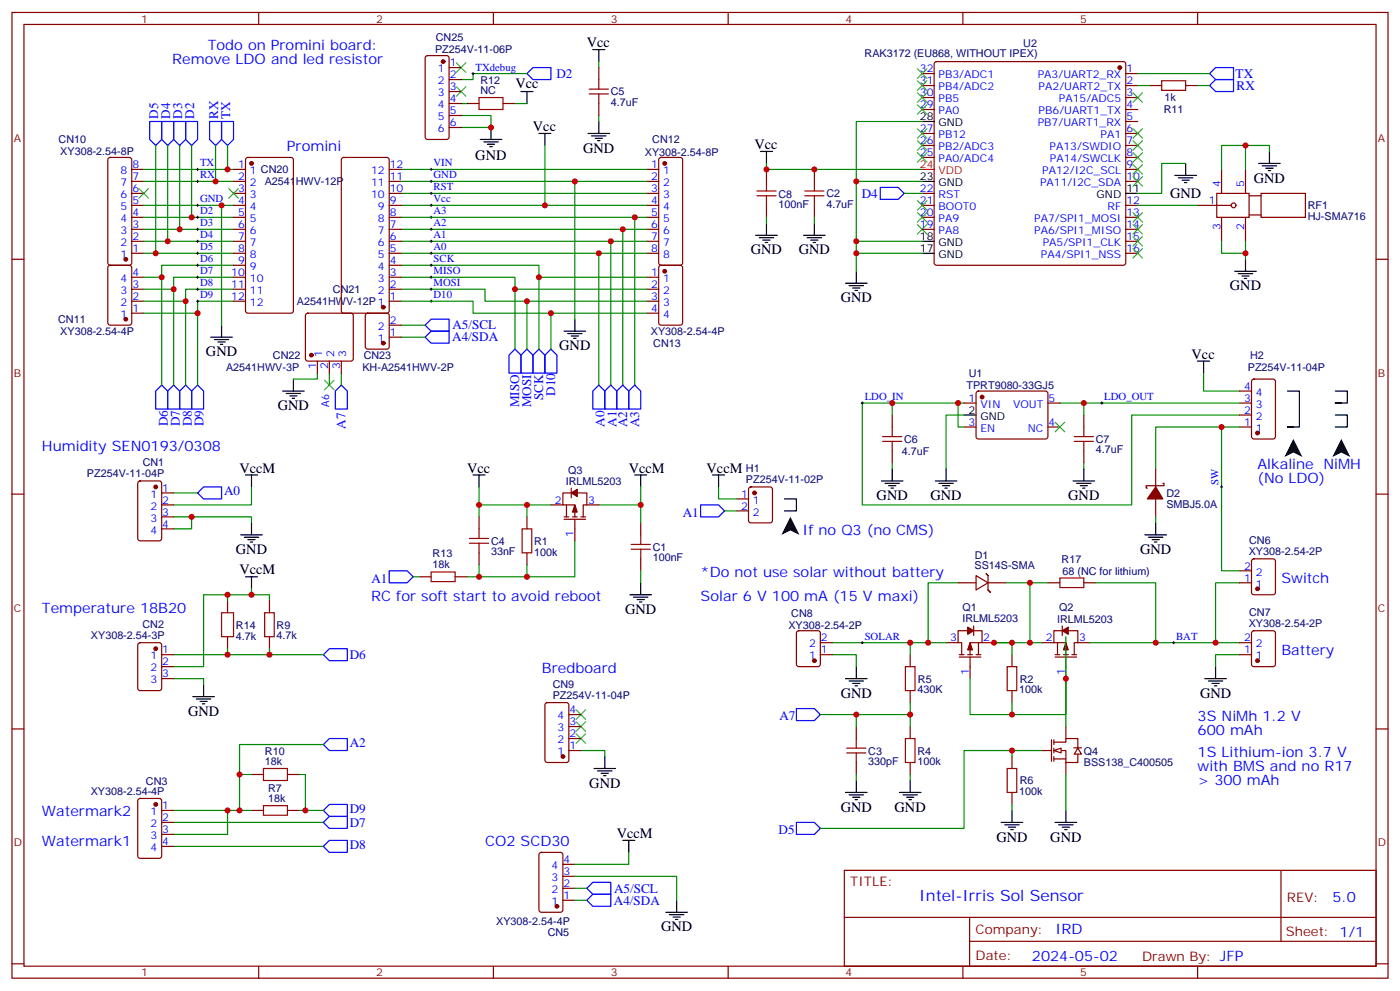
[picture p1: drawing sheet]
<svg xmlns="http://www.w3.org/2000/svg" width="412mm" height="292mm" viewBox="0 0 412 292" stroke-linecap="round" stroke-linejoin="round" font-family="sans-serif">
<g fill="none" stroke="#870000" stroke-width=".35">
<path d="M3.5 3.7h405.4v284.3h-405.4zM7.1 7.2h398.2v277.3h-398.2zM76.2 3.7v3.5M145.3 3.7v3.5M214.5 3.7v3.5M283.6 3.7v3.5M352.8 3.7v3.5M358.4 56.9h9.5v7.1h-9.5zM359.8 49.9v7M366.9 49.9v7M367.9 57.6h3.6M371.5 56.9h13v7.1h-13z"/>
<path d="M3.5 76.3h3.6M352.8 60.5h9.9M359.8 64v7M366.9 64v7M367.9 63.3h3.6M405.3 76.3h3.6M3.5 145.5h3.6M155.2 152.2v3.5M162.3 148.7h3.5M166.2 152.9h6.3M166.2 152.2h1.4M166.9 148.7v3.5"/>
<path d="M168.3 145.1h-2.5v3.6h3.5v3.5M168.3 143.7v2.8M168.6 152.2h1.4M169.3 152.9v6.3M170 145.1h2.9v3.6h-1.1v3.5M171.1 152.2h1.4M172.9 148.7h3.5M405.3 145.5h3.6M155.2 162.8v3.5M268.1 192.8v3.5M278.7 189.2h3.5M282.6 193.5h6.3"/>
<path d="M282.6 192.8h1.4M285 185.7h-2.8v3.5h1.1v3.6M285 192.8h1.5M285.8 193.5v6.3M286.8 185.7h2.5v3.5h-3.5v3.6M286.8 184.3v2.8M287.5 192.8h1.4M288.2 189.2v3.6M289.3 189.2h3.5M306.9 189.2h3.5M310.8 193.5h6.3M310.8 192.8h1.4"/>
<path d="M311.5 189.2v3.6M312.9 185.7h-2.5v3.5h3.6v3.6M312.9 184.3v2.8M313.3 192.8h1.4M314 193.5v6.3M314.7 185.7h2.8v3.5h-1.1v3.6M315.7 192.8h1.4M317.5 189.2h3.5M3.5 214.6h3.6M252.2 213.9v3.6M268.1 203.3v3.6M268.1 213.9v3.6"/>
<path d="M309.7 217.8v6.4M310.4 218.5h3.6v-1h3.5v2.8M310.4 217.8v1.4M314 213.9v3.6M405.3 214.6h3.6M252.2 224.5v3.5M268.1 224.5v3.5M306.9 221h2.8M310.4 221h3.6v3.5h3.5v-2.5M310.4 220.3v1.4M310.4 222.7v1.5M310.4 223.4h3.6"/>
<path d="M314 224.5v3.5M316.3 220.2h2.3M317.5 220.3l1.1 1.7h-2.2zM159 251.2l.5-.2h5.6l.7 .4v16.5l-.5 .6-5.8 .1-.7-.5-.1-16.4zM165.8 258h3.5M165.8 254.5h3.5M248.7 256.3h156.6v28.2h-156.6zM377.3 256.3v20.9M165.8 265.1h3.5M165.8 261.5h3.5M248.7 270.1h156.5M285.6 277.2h119.6"/>
<path d="M285.6 270.1v14.1M3.5 283.8h3.6M76.2 284.5v3.5M145.3 284.5v3.5M214.5 284.5v3.5M283.6 284.5v3.5M352.8 284.5v3.5M405.3 283.8h3.6"/>
<circle cx="363.4" cy="60.5" r=".71"/>
</g>
<g fill="#870000" stroke="#870000" stroke-width=".35">
<path d="M285.8 189.2l.7 2.1h-1.5z"/>
<path d="M285 184.6l1.8 1.1-1.8 1.1z"/>
<path d="M314 189.2l.7 2.1h-1.4z"/>
<path d="M312.9 185.7l1.8-1.1v2.2z"/>
<path d="M169.3 148.7l.7 2.1h-1.4z"/>
<path d="M168.3 145.1l1.7-1v2.1z"/>
<circle cx="164" cy="266.8" r=".53"/>
</g>
<path d="M153.8 155.7h2.8v7.1h-2.8zM266.7 196.3h2.8v7h-2.8zM252.2 217.5v2.8M266.7 217.5h2.8v7h-2.8zM249.4 221.7h5.7M249.4 220.3h5.7M252.2 221.7v2.8" fill="none" stroke="#a10000" stroke-width=".35"/>
<g fill="none" stroke="#000" stroke-width=".35">
<path d="M249.1 199.8h6.3M252.2 196.3v3.5M250.1 200.5h4.3M251.2 201.2h2.1M251.9 201.9h.7M249.1 233.3h6.3M250.1 234h4.3M251.2 234.7h2.1M251.9 235.4h.7M252.2 229.8v3.5M264.9 233.3h6.4M266 234h4.2"/>
<path d="M267.1 234.7h2.1M267.8 235.4h.7M268.1 229.8v3.5"/>
</g>
<path d="M245.2 192.8h7v3.5M245.2 189.2h22.9v3.6M268.1 206.9v7M268.1 210.4h-15.9v3.5M252.2 228v1.8M268.1 228v1.8" fill="none" stroke="#008700" stroke-width=".35"/>
<path d="M310.4 221l2.2-.7v1.4z" fill="#fff" stroke="#870000" stroke-width=".35"/>
<g fill="none" stroke="#a10000" stroke-width=".35">
<path d="M141.1 28.7h7.1v3.5h-7.1zM173.6 27.7h5.6M173.6 26.2h5.6M176.4 23.4v2.8M176.4 27.7v2.8M342.2 23.8h7v2.8h-7zM223 57.6h5.6M223 56.2h5.6M225.8 53.4v2.8M225.8 57.6v2.9M237.1 57.6h5.6M237.1 56.2h5.6"/>
<path d="M239.9 53.4v2.8M239.9 57.6v2.9M260 130h5.6M260 128.6h5.6M262.8 125.7v2.9M262.8 130v2.8M316.4 130h5.7M316.4 128.6h5.7M319.3 125.7v2.9M319.3 130v2.8M138.3 159.9h5.6M138.3 158.5h5.6"/>
<path d="M141.1 155.7v2.8M141.1 159.9v2.9M188.7 157.5v2.8M127 168.4h7.1v2.8h-7.1zM185.9 161.7h5.7M185.9 160.3h5.7M188.7 161.7v2.8M312.2 170.2h7.1v2.8h-7.1zM65.3 180.4h3.5v7.1h-3.5zM78 180.4h2.8v7.1h-2.8zM296.7 196.3h2.8v7h-2.8zM77.6 237.2h7.1v2.8h-7.1z"/>
<path d="M77.6 226.3h7.1v3.5h-7.1zM296.7 226.3h2.8v7h-2.8z"/>
</g>
<g fill="none" stroke="#870000" stroke-width=".35">
<path d="M125.5 16.6l.4-.2h5.7l.6 .4 .1 23.6-.5 .6-5.9 .1-.6-.5-.1-23.5zM132.3 19.9h3.5M176.4 19.9v3.5M275.4 18.3l.5-.2h55l.5 .2 .2 .5v58.6l-.2 .5-.5 .2h-55l-.5-.2-.2-.5v-58.6zM132.3 30.5h3.5M132.3 23.4h3.5M132.3 27h3.5M132.3 34h3.5M132.3 37.5h3.5M137.6 30.5h3.5M148.2 30.5h3.5M176.4 30.5v3.5"/>
<path d="M271.6 21.7h3.6M271.6 25.2h3.6M271.6 28.7h3.6M271.6 32.2h3.6M271.6 39.3h3.6M331.6 21.7h3.5M331.6 25.2h3.5M331.6 28.7h3.5M331.6 32.2h3.5M331.6 35.8h3.5M331.6 39.3h3.5M338.7 25.2h3.5"/>
<path d="M349.2 25.2h3.6M32 46.6l.5-.2h5.6l.5 .2 .2 .5v30.3l-.2 .5-.5 .2h-5.6l-.5-.2-.3-.5v-30.3zM38.8 56.9h3.5M38.8 53.4h3.5M38.8 49.9h3.5M68.8 56.9h3.5M68.8 53.4h3.5M68.8 49.9h3.5M72.6 46.6l.4-.2h12.7l.7 .4v44.7l-.4 .7h-13l-.6-.4-.1-44.7zM100.8 46.6l.4-.2h12.7l.7 .4 .1 44.7-.5 .7h-13l-.6-.4-.1-44.7zM114.7 56.9h3.5M114.7 53.4h3.5"/>
<path d="M114.7 49.9h3.5M190.5 56.9h3.5M190.5 53.4h3.5M190.5 49.9h3.5M194.3 46.6l.4-.2h5.7l.5 .2 .2 .5v30.3l-.3 .5-.4 .2h-5.7l-.5-.2-.2-.5v-30.3zM225.8 49.9v3.5M239.9 49.9v3.5M271.6 56.9h3.6M271.6 42.8h3.6M271.6 46.4h3.6M331.6 53.4h3.5M331.6 49.9h3.5"/>
<path d="M331.6 42.8h3.5M331.6 46.4h3.5M32 78.3l.5-.2h5.6l.7 .4v16.5l-.5 .7h-5.8l-.7-.4-.1-16.5zM38.8 74.6h3.5M38.8 71h3.5M38.8 67.5h3.5M38.8 64h3.5M38.8 60.5h3.5M68.8 74.6h3.5M68.8 71h3.5M68.8 67.5h3.5M68.8 64h3.5"/>
<path d="M68.8 60.5h3.5M68.8 78.1h3.5M114.7 74.6h3.5M114.7 71h3.5M114.7 67.5h3.5M114.7 64h3.5M114.7 60.5h3.5M114.7 78.1h3.5M190.5 74.6h3.5M190.5 71h3.5M190.5 67.5h3.5M190.5 64h3.5"/>
<path d="M190.5 60.5h3.5M194.3 78.3l.4-.2h5.7l.6 .4 .1 16.5-.5 .7h-5.9l-.6-.4-.1-16.5zM225.8 60.5v3.5M239.9 60.5v3.5M271.6 67.5h3.6M271.6 64h3.6M271.6 60.5h3.6M331.6 74.6h3.5M331.6 71h3.5M331.6 67.5h3.5M331.6 64h3.5M331.6 60.5h3.5"/>
<path d="M38.8 92.2h3.5M38.8 88.7h3.5M38.8 85.2h3.5M38.8 81.6h3.5M68.8 88.7h3.5M68.8 85.2h3.5M68.8 81.6h3.5M90.2 92.4l.5-.2h12.7l.5 .2 .2 .5v12.7l-.3 .5-.4 .2h-12.7l-.5-.2-.2-.5v-12.7zM107.8 92.4l.5-.2h5.6l.7 .4 .1 9.5-.5 .6-5.9 .1-.6-.5-.1-9.4zM114.7 88.7h3.5M114.7 85.2h3.5M114.7 81.6h3.5"/>
<path d="M114.7 99.3h3.5M114.7 95.7h3.5M190.5 92.2h3.5M190.5 88.7h3.5M190.5 85.2h3.5M190.5 81.6h3.5M93.5 106.3v3.6M97 106.3v3.6M100.5 106.3v3.6M284 118.7h3.5M287.7 115.4l.5-.3 20 .1 .5 .7-.1 12.9-.6 .5-20.1-.1-.4-.6v-12.7zM308.7 118.7h3.5"/>
<path d="M365.1 118.7h3.6M365.1 115.1h3.6M368.9 111.8l.5-.2h5.6l.7 .4v16.6l-.5 .6-5.8 .1-.7-.5v-16.5zM262.8 122.2v3.5M262.8 132.8v3.5M284 125.7h3.5M308.7 125.7h3.5M319.3 122.2v3.5M319.3 132.8v3.5M340.4 138.1v5.3M365.1 125.7h3.6M365.1 122.2h3.6"/>
<path d="M40.8 141.8l.5-.2h5.6l.7 .4v16.5l-.4 .7h-5.9l-.7-.4v-16.5zM47.6 145.1h3.6M47.6 148.7h3.6M47.6 152.2h3.6M47.6 155.7h3.6M141.1 152.2v3.5M188.7 154v3.5M217 146.9h3.5M217 150.4h3.5M220.7 143.6l.5-.2h5.6l.7 .4v9.4l-.4 .7-5.9 .1-.7-.5v-9.4zM340.4 146.9v5.3M342.5 142.3h.4v.7h-5.3v.7h.4"/>
<path d="M67 176.9v3.5M79.4 176.9v3.5M123.5 169.8h3.5M134.1 169.8h3.5M141.1 162.8v3.5M188.7 164.5v3.6M282.2 171.6h5.3M287.5 169.5l3.5 2.1-3.5 2.1zM291 173.7l.7 .7-.7-.7M291 169.5l-.7-.7 .7 .7M291 171.6h5.3M291 169.5v4.2"/>
<path d="M308.7 171.6h3.5M319.3 171.6h3.5M365.1 171.6h3.6M365.1 168.1h3.6M368.9 164.7l.5-.2h5.6l.7 .5v9.4l-.5 .7h-5.8l-.7-.4v-9.5zM40.8 189.4l.5-.2h5.6l.7 .5v12.9l-.4 .7h-5.9l-.7-.4v-13zM47.6 192.8h3.6M47.6 196.3h3.6M47.6 199.8h3.6M67 187.5v3.5M79.4 187.5v3.5M234.8 185.9l.5-.2h5.6l.7 .4 .1 9.5-.5 .6-5.9 .1-.6-.5-.1-9.4z"/>
<path d="M241.7 192.8h3.5M241.7 189.2h3.5M298.1 192.8v3.5M365.1 192.8h3.6M365.1 189.2h3.6M368.9 185.9l.5-.2h5.6l.7 .4v9.5l-.5 .6-5.8 .1-.7-.5v-9.4zM160.7 207.1l.5-.2h5.7l.6 .4 .1 16.5-.5 .7h-5.9l-.6-.5-.1-16.4zM167.6 217.5h3.5M167.6 213.9h3.5M167.6 210.4h3.5M298.1 203.3v3.6M40.8 235.3l.5-.2h5.6l.7 .4v16.5l-.4 .7h-5.9l-.7-.4v-16.5z"/>
<path d="M47.6 238.6h3.6M74.1 238.6h3.5M74.1 228h3.5M84.7 238.6h3.5M84.7 228h3.5M167.6 221h3.5M298.1 222.7v3.6M298.1 233.3v3.6M47.6 242.1h3.6M47.6 245.7h3.6M47.6 249.2h3.6"/>
</g>
<g fill="#870000" stroke="#870000" stroke-width=".35">
<path d="M340.4 143.4l2.1 3.5h-4.5z"/>
<circle cx="239.9" cy="194.5" r=".53"/>
<circle cx="37" cy="76.3" r=".53"/>
<circle cx="195.8" cy="48.1" r=".53"/>
<circle cx="37" cy="94" r=".53"/>
<circle cx="195.8" cy="79.9" r=".53"/>
<circle cx="45.9" cy="191" r=".53"/>
<circle cx="289.3" cy="116.9" r=".53"/>
<circle cx="74.1" cy="48.1" r=".53"/>
<circle cx="91.7" cy="104.6" r=".53"/>
<circle cx="112.9" cy="90.5" r=".53"/>
<circle cx="112.9" cy="101" r=".53"/>
<circle cx="370.4" cy="173.4" r=".53"/>
<circle cx="45.9" cy="143.4" r=".53"/>
<circle cx="165.8" cy="222.7" r=".53"/>
<circle cx="45.9" cy="236.9" r=".53"/>
<circle cx="222.2" cy="145.1" r=".53"/>
<circle cx="370.4" cy="194.5" r=".53"/>
<circle cx="370.4" cy="127.5" r=".53"/>
<circle cx="329.8" cy="19.9" r=".53"/>
<circle cx="130.5" cy="18.1" r=".53"/>
</g>
<g fill="none" stroke="#008700" stroke-width=".35">
<path d="M176.4 18.1v1.8M135.8 34h8.8v3.5h-8.8M135.8 30.5h1.8M151.7 30.5h3.5M155.2 21.7h-15.9v1.7h-3.5M176.4 34v1.8M271.6 35.8h-19.4v44.1M335.1 21.7h21.2M335.1 25.2h3.6M352.8 25.2h3.5M42.3 49.9h26.5M42.3 53.4h26.5"/>
<path d="M45.9 42.8v31.8M49.4 42.8v28.2M52.9 42.8v24.7M56.4 42.8v21.2M63.5 42.8v10.6M67 42.8v7.1M118.2 49.9h72.3M118.2 53.4h51.1M118.2 56.9h72.3M160.5 42.8v17.7h-42.3M190.5 53.4h-21.2v40.6M225.8 48.1v1.8h45.8"/>
<path d="M252.2 53.4h19.4M266.3 56.9h5.3M349.2 48.1h-7v8.8h-7.1M366.9 42.8h-7.1v7.1M373.9 44.6v-1.8h-7v7.1M42.3 60.5h26.5M42.3 64h26.5M42.3 67.5h26.5M42.3 71h26.5M42.3 74.6h26.5M65.3 60.5v35.2M68.8 78.1h-21.2v3.5h-5.3"/>
<path d="M118.2 78.1h40.5v3.5h31.8M118.2 64h72.3M118.2 67.5h72.3M118.2 71h72.3M118.2 74.6h72.3M160.5 60.5h30M176.4 74.6v38.8M179.9 71v42.4M183.4 67.5v45.9M187 64v49.4M225.8 64v1.8M239.9 64v1.8"/>
<path d="M252.2 71h19.4M252.2 74.6h19.4M335.1 60.5h17.7M359.8 71v3.6h7.1M366.9 71v5.3M47.6 81.6v31.8M51.2 85.2v28.2M54.7 88.7v24.7M58.2 92.2v21.2M68.8 81.6h-17.6v3.6h-8.9M68.8 85.2h-14.1v3.5h-12.4M68.8 88.7h-10.6v3.5h-15.9"/>
<path d="M118.2 81.6h33.5v3.6h38.8M118.2 85.2h24.7v3.5h47.6M118.2 88.7h21.1v3.5h23v10.6M118.2 99.3h7M118.2 95.7h7M151.7 85.2v17.6M155.2 88.7v14.1M158.7 81.6v21.2M162.3 92.2h28.2M93.5 109.9v1.7h-7.1M97 109.9v3.5M100.5 109.9v3.5"/>
<path d="M262.8 118.7h-8.8v30h79.4v-26.5h31.7M282.2 118.7v7h1.8M284 118.7h-21.2v3.5M312.2 118.7h7.1v3.5M319.3 118.7h45.8M354.5 109.9v5.2h10.6M262.8 136.3v1.8M284 122.2h-5.3v15.9M319.3 136.3v1.8M340.4 138.1v-12.4h19.4v42.4h5.3M359.8 125.7h5.3M51.2 152.2h22.9v1.8"/>
<path d="M51.2 145.1h7M56.4 152.2v3.5h-5.2M74.1 143.4v5.3h-22.9M141.1 143.4v5.3h14.1M141.1 148.7v3.5M162.3 148.7h-7.1v3.5M169.3 159.2v10.6h-14.1v-3.5M188.7 143.4v5.3h-12.3M188.7 148.7v5.3M211.7 143.4v3.5h5.3M213.4 150.4h3.6M340.4 152.2v1.8"/>
<path d="M67 176.9v-1.8h12.4v1.8M67 175.1h-7v21.2h-8.8M74.1 173.4v1.7M121.7 169.8h1.8M141.1 169.8h14.1M141.1 166.3v3.5h-3.5M188.7 168.1v3.5M282.2 171.6h-8.8v17.6M296.3 171.6h12.4M303.4 171.6v17.6M322.8 171.6h17.6v17.6M365.1 171.6h-7v17.6"/>
<path d="M51.2 199.8h8.8v1.8M51.2 192.8h44M67 191v1.8M79.4 191v1.8M268.1 189.2h10.6M285.8 199.8v10.6h12.3v-3.5M292.8 189.2h14.1M298.1 189.2v3.6M314 199.8v10.6h-15.9M314 187.5v26.4M321 189.2h44.1M365.1 192.8h-7v3.5"/>
<path d="M95.2 219.2h-24.6v19.4M241.7 210.4h10.5M51.2 238.6h22.9M67 238.6v7.1h-15.8M70.6 228h3.5M88.2 228h1.8v10.6M88.2 238.6h7M171.1 221h7.1v1.7M298.1 221h-14.1v22.9h-42.3M298.1 236.9v1.7M306.9 221h-8.8v1.7M314 228v10.6"/>
<path d="M51.2 242.1h44M51.2 249.2h44M169.3 258h30v7.1M185.2 251v3.5h-15.9M169.3 261.5h3.6M169.3 265.1h3.6"/>
</g>
<g fill="none" stroke="#000" stroke-width=".35">
<path d="M174.6 14.6h3.6M176.4 14.6v3.5M144.6 37.5v3.6M153.5 27h3.5M155.2 27v3.5M158.7 39.3h3.6M160.5 39.3v3.5M173.2 39.3h6.4M176.4 35.8v3.5M271.6 35.8h3.6M141.5 41.1h6.3M142.5 41.8h4.3"/>
<path d="M143.6 42.5h2.1M144.3 43.2h.7M174.3 40h4.2M175.3 40.7h2.1M176 41.4h.7M224 44.6h3.5M225.8 44.6v3.5M271.6 53.4h3.6M331.6 56.9h3.5M346.1 51.6h6.3M347.1 52.4h4.3M348.2 53.1h2.1"/>
<path d="M348.9 53.8h.7M349.2 48.1v3.5M370.8 48.1h6.3M371.8 48.8h4.3M372.9 49.5h2.1M373.6 50.2h.7M373.9 44.6v3.5M222.6 69.3h6.4M223.7 70h4.2M224.7 70.7h2.1M225.4 71.4h.7M225.8 65.8v3.5"/>
<path d="M236.7 69.3h6.4M237.8 70h4.2M238.8 70.7h2.1M239.5 71.4h.7M239.9 65.8v3.5M252.2 79.9v3.5M271.6 74.6h3.6M271.6 71h3.6M363.7 79.9h6.4M366.9 76.3v3.6M62.1 99.3h6.3M63.1 100h4.3"/>
<path d="M65.3 95.7v3.6M166.2 97.5h6.3M167.2 98.2h4.2M168.3 98.9h2.1M169 99.6h.7M169.3 94v3.5M249.1 83.4h6.3M250.1 84.1h4.3M251.2 84.8h2.1M251.9 85.5h.7M364.8 80.6h4.2M365.8 81.3h2.1"/>
<path d="M366.5 82h.7M64.2 100.7h2.1M64.9 101.4h.7M83.3 115.1h6.3M84.3 115.9h4.2M85.4 116.6h2.1M86.1 117.3h.7M86.4 111.6v3.5M352.8 106.3h3.5M354.5 106.3v3.6M379.2 115.1h3.6v10.6h-3.6h1.8M393.3 115.1h3.6v3.6h-3.6h1.8"/>
<path d="M72.3 139.8h3.5M74.1 139.8v3.6M139.3 139.8h3.6M141.1 139.8v3.6M187 139.8h3.5M188.7 139.8v3.6M209.9 139.8h3.5M211.7 139.8v3.6M262.8 138.1v3.5M278.7 138.1v3.5M284 122.2h3.5M319.3 138.1v3.5"/>
<path d="M393.3 122.2h3.6v3.5h-3.6M70.9 157.5h6.4M72 158.2h4.2M73 158.9h2.1M73.7 159.6h.7M74.1 154v3.5M231.1 146.9h3.5v3.5h-3.5M259.6 141.6h6.4M260.7 142.3h4.2M261.8 143h2.1M262.5 143.7h.7M275.5 141.6h6.4"/>
<path d="M276.6 142.3h4.2M277.6 143h2.2M278.3 143.7h.7M316.1 141.6h6.3M317.1 142.3h4.3M318.2 143h2.1M318.9 143.7h.7M337.3 157.5h6.3M338.3 158.2h4.2M339.4 158.9h2.1M340.1 159.6h.7M340.4 154v3.5"/>
<path d="M72.3 169.8h3.5M74.1 169.8v3.6M185.6 175.1h6.3M186.6 175.8h4.3M187.7 176.5h2.1M188.4 177.2h.7M188.7 171.6v3.5M354.9 199.8h6.3M358.1 196.3v3.5M56.8 205.1h6.3M57.9 205.8h4.2M58.9 206.5h2.1"/>
<path d="M59.6 207.2h.7M60 201.6v3.5M356 200.5h4.2M357 201.2h2.1M357.7 201.9h.7M175 226.3h6.3M176 227h4.3M177.1 227.7h2.1M177.8 228.4h.7M178.2 222.7v3.6M298.1 238.6v3.5M314 238.6v3.5"/>
<path d="M183.4 247.4h3.6M185.2 247.4v3.6M294.9 242.1h6.4M296 242.9h4.2M297 243.6h2.2M297.7 244.3h.7M310.8 242.1h6.3M311.9 242.9h4.2M312.9 243.6h2.1M313.6 244.3h.7M196.1 268.6h6.4M197.2 269.3h4.2"/>
<path d="M198.3 270h2.1M199 270.7h.7M199.3 265.1v3.5"/>
</g>
<g fill="none" stroke="#00f" stroke-width=".35">
<path d="M157 19.9h5.3v3.5h-5.3l-1.8-1.7zM358.1 19.9h5.3v3.5h-5.3l-1.8-1.7zM44.1 35.8h3.5v5.3l-1.7 1.7-1.8-1.7zM47.6 35.8h3.6v5.3l-1.8 1.7-1.8-1.7zM51.2 35.8h3.5v5.3l-1.8 1.7-1.7-1.7zM54.7 35.8h3.5v5.3l-1.8 1.7-1.7-1.7zM61.7 35.8h3.6v5.3l-1.8 1.7-1.8-1.7zM65.3 35.8h3.5v5.3l-1.8 1.7-1.7-1.7zM358.1 23.4h5.3v3.6h-5.3l-1.8-1.8zM259.3 55.2h5.3l1.7 1.7-1.7 1.8h-5.3zM125.2 95.7l1.8-1.7h5.3v3.5h-5.3zM125.2 99.3l1.8-1.8h5.3v3.5h-5.3z"/>
<path d="M47.6 113.4l1.8 1.7v5.3h-3.5v-5.3zM51.2 113.4l1.7 1.7v5.3h-3.5v-5.3zM54.7 113.4l1.7 1.7v5.3h-3.5v-5.3zM58.2 113.4l1.8 1.7v5.3h-3.6v-5.3zM100.5 113.4l1.8 1.7v5.3h-3.5v-5.3zM149.9 104.6l1.8-1.8 1.8 1.8v5.3h-3.6zM153.5 104.6l1.7-1.8 1.8 1.8v5.3h-3.5zM157 104.6l1.7-1.8 1.8 1.8v5.3h-3.5zM160.5 104.6l1.8-1.8 1.7 1.8v5.3h-3.5zM174.6 115.1l1.8-1.7 1.8 1.7v5.3h-3.6zM179.9 113.4l1.8 1.7v5.3h-3.5v-5.3zM183.4 113.4l1.8 1.7v5.3h-3.5v-5.3z"/>
<path d="M187 113.4l1.7 1.7v5.3h-3.5v-5.3zM58.2 145.1l1.8-1.7h5.3v3.5h-5.3zM206.4 148.7h5.3l1.7 1.7-1.7 1.8h-5.3zM114.7 168.1h5.2l1.8 1.7-1.8 1.8h-5.2zM95.2 192.8l1.8-1.8h5.3v3.5h-5.3zM95.2 219.2l1.8-1.7h5.3v3.5h-5.3zM234.6 208.6h5.3l1.8 1.8-1.8 1.8h-5.3zM95.2 238.6l1.8-1.7h5.3v3.5h-5.3zM95.2 242.1l1.8-1.7h5.3v3.5h-5.3zM97 247.4h5.3v3.6h-5.3l-1.8-1.8zM234.6 242.1h5.3l1.8 1.8-1.8 1.8h-5.3zM172.9 261.5l1.7-1.7h5.3v3.5h-5.3z"/>
<path d="M174.6 263.3h5.3v3.5h-5.3l-1.7-1.7z"/>
</g>
<g fill="none" stroke="#3c3" stroke-width=".35">
<path d="M134.4 18.5l2.8 2.8M137.2 18.5l-2.8 2.8M134.4 25.5l2.8 2.9M137.2 25.5l-2.8 2.9M270.2 37.9l2.8 2.8M270.2 30.8l2.8 2.9M270.2 27.3l2.8 2.8M270.2 23.8l2.8 2.8M270.2 20.2l2.8 2.9M273 37.9l-2.8 2.8M273 30.8l-2.8 2.9M273 27.3l-2.8 2.8"/>
<path d="M273 23.8l-2.8 2.8M273 20.2l-2.8 2.9M333.7 27.3l2.8 2.8M333.7 37.9l2.8 2.8M336.5 27.3l-2.8 2.8M336.5 37.9l-2.8 2.8M40.9 55.5l2.8 2.8M43.7 55.5l-2.8 2.8M67.4 55.5l2.8 2.8M70.2 55.5l-2.8 2.8M270.2 59.1l2.8 2.8M270.2 44.9l2.8 2.9"/>
<path d="M270.2 41.4l2.8 2.8M273 59.1l-2.8 2.8M273 44.9l-2.8 2.9M273 41.4l-2.8 2.8M333.7 41.4l2.8 2.8M333.7 44.9l2.8 2.9M333.7 48.5l2.8 2.8M333.7 52l2.8 2.8M336.5 48.5l-2.8 2.8M336.5 52l-2.8 2.8M336.5 41.4l-2.8 2.8M336.5 44.9l-2.8 2.9"/>
<path d="M270.2 66.1l2.8 2.8M270.2 62.6l2.8 2.8M273 66.1l-2.8 2.8M273 62.6l-2.8 2.8M333.7 62.6l2.8 2.8M333.7 66.1l2.8 2.8M333.7 69.6l2.8 2.9M333.7 73.2l2.8 2.8M336.5 62.6l-2.8 2.8M336.5 66.1l-2.8 2.8M336.5 69.6l-2.8 2.9M336.5 73.2l-2.8 2.8"/>
<path d="M95.6 112l2.8 2.8M98.4 112l-2.8 2.8M310.8 124.3l2.8 2.8M313.6 124.3l-2.8 2.8M169.7 209l2.8 2.8M169.7 212.5l2.8 2.8M169.7 216l2.8 2.9M172.5 209l-2.8 2.8M172.5 212.5l-2.8 2.8M172.5 216l-2.8 2.9"/>
</g>
<g fill="none" stroke="#000" stroke-width=".29">
<path d="M139 21.7h.7M139.3 21.3v.7M57.9 49.9h.7M57.9 53.4h.7M58.2 49.5v.7M58.2 53.1v.7M126.6 49.9h.8M126.6 53.4h.8M126.6 56.9h.8M127 49.5v.7M127 53.1v.7M127 56.6v.7"/>
<path d="M57.9 64h.7M57.9 67.5h.7M57.9 71h.7M57.9 74.6h.7M57.9 78.1h.7M57.9 60.5h.7M58.2 60.1v.7M58.2 63.6v.7M58.2 67.2v.7M58.2 70.7v.7M58.2 74.2v.7M58.2 77.8v.7"/>
<path d="M126.6 64h.8M126.6 67.5h.8M126.6 71h.8M126.6 74.6h.8M126.6 78.1h.8M126.6 60.5h.8M127 60.1v.7M127 63.6v.7M127 67.2v.7M127 70.7v.7M127 74.2v.7M127 77.8v.7"/>
<path d="M57.9 81.6h.7M57.9 85.2h.7M57.9 88.7h.7M58.2 81.3v.7M58.2 84.8v.7M58.2 88.3v.7M126.6 81.6h.8M126.6 85.2h.8M126.6 88.7h.8M127 81.3v.7M127 84.8v.7M127 88.3v.7"/>
<path d="M253.6 118.7h.8M254 118.3v.7M324.2 118.7h.7M324.6 118.3v.7M359.5 143.4h.7M359.8 143v.7M253.6 189.2h.8M254 188.9v.7M345.4 189.2h.7M345.7 188.9v.7"/>
</g>
<path d="M381 129.3l2.6 5.2-2.6-1.3-2.6 1.3zM395.1 129.3l2.7 5.2-2.7-1.3-2.6 1.3zM232.8 152.2l2.7 5.3-2.7-1.3-2.6 1.3z" fill="#000"/>
<path d="M271.6 49.9h3.6" fill="none" stroke="#f00" stroke-width=".35"/>
<g fill="#c00">
<circle cx="268.1" cy="210.4" r=".88"/>
<circle cx="268.1" cy="189.2" r=".88"/>
<circle cx="298.1" cy="189.2" r=".88"/>
<circle cx="155.2" cy="148.7" r=".88"/>
<circle cx="188.7" cy="148.7" r=".88"/>
<circle cx="366.9" cy="42.8" r=".88"/>
<circle cx="366.9" cy="74.6" r=".88"/>
<circle cx="65.3" cy="60.5" r=".88"/>
<circle cx="160.5" cy="60.5" r=".88"/>
<circle cx="49.4" cy="71" r=".88"/>
<circle cx="52.9" cy="67.5" r=".88"/>
<circle cx="56.4" cy="64" r=".88"/>
<circle cx="56.4" cy="152.2" r=".88"/>
<circle cx="45.9" cy="74.6" r=".88"/>
<circle cx="70.6" cy="238.6" r=".88"/>
<circle cx="67" cy="175.1" r=".88"/>
<circle cx="74.1" cy="175.1" r=".88"/>
<circle cx="90" cy="238.6" r=".88"/>
<circle cx="70.6" cy="228" r=".88"/>
<circle cx="155.2" cy="169.8" r=".88"/>
<circle cx="141.1" cy="148.7" r=".88"/>
<circle cx="141.1" cy="169.8" r=".88"/>
<circle cx="273.4" cy="189.2" r=".88"/>
<circle cx="303.4" cy="189.2" r=".88"/>
<circle cx="292.8" cy="189.2" r=".88"/>
<circle cx="252.2" cy="210.4" r=".88"/>
<circle cx="282.2" cy="118.7" r=".88"/>
<circle cx="358.1" cy="189.2" r=".88"/>
<circle cx="298.1" cy="210.4" r=".88"/>
<circle cx="67" cy="192.8" r=".88"/>
<circle cx="79.4" cy="192.8" r=".88"/>
<circle cx="169.3" cy="53.4" r=".88"/>
<circle cx="155.2" cy="88.7" r=".88"/>
<circle cx="158.8" cy="81.6" r=".88"/>
<circle cx="303.4" cy="171.6" r=".88"/>
<circle cx="176.4" cy="74.6" r=".88"/>
<circle cx="179.9" cy="71" r=".88"/>
<circle cx="183.4" cy="67.5" r=".88"/>
<circle cx="187" cy="64" r=".88"/>
<circle cx="162.3" cy="92.2" r=".88"/>
<circle cx="151.7" cy="85.2" r=".88"/>
<circle cx="340.4" cy="189.2" r=".88"/>
<circle cx="67" cy="238.6" r=".88"/>
<circle cx="58.2" cy="92.2" r=".88"/>
<circle cx="54.7" cy="88.7" r=".88"/>
<circle cx="51.2" cy="85.2" r=".88"/>
<circle cx="47.6" cy="81.6" r=".88"/>
<circle cx="314" cy="199.8" r=".88"/>
<circle cx="298.1" cy="221" r=".88"/>
<circle cx="262.8" cy="118.7" r=".88"/>
<circle cx="359.8" cy="125.7" r=".88"/>
<circle cx="319.3" cy="118.7" r=".88"/>
<circle cx="239.9" cy="49.9" r=".88"/>
<circle cx="225.8" cy="49.9" r=".88"/>
<circle cx="252.2" cy="53.4" r=".88"/>
<circle cx="252.2" cy="71" r=".88"/>
<circle cx="252.2" cy="74.6" r=".88"/>
<circle cx="67" cy="49.9" r=".88"/>
<circle cx="63.5" cy="53.4" r=".88"/>
<circle cx="144.6" cy="37.5" r=".88"/>
</g>
<text font-size="4.6" fill="#00f" x="270.8" y="265.3">Intel-Irris Sol Sensor</text>
<g font-size="4.2" fill="#00f">
<text x="61.2" y="14.6">Todo on Promini board:</text>
<text x="50.8" y="18.8">Remove LDO and led resistor</text>
<text x="84.5" y="44.6">Promini</text>
<text x="12.3" y="132.8">Humidity SEN0193/0308</text>
<text x="370.4" y="138.1">Alkaline NiMH</text>
<text x="370.4" y="142.3">(No LDO)</text>
<text x="236.4" y="157.5">If no Q3 (no CMS)</text>
<text x="206.4" y="169.8">*Do not use solar without battery</text>
<text x="377.5" y="171.6">Switch</text>
<text x="109.4" y="176.9">RC for soft start to avoid reboot</text>
<text x="206.4" y="176.9">Solar 6 V 100 mA (15 V maxi)</text>
<text x="12.3" y="180.4">Temperature 18B20</text>
<text x="377.5" y="192.8">Battery</text>
<text x="159.6" y="198">Bredboard</text>
<text x="352.8" y="212.2">3S NiMh 1.2 V</text>
<text x="352.8" y="216.4">600 mAh</text>
<text x="352.8" y="222.7">1S Lithium-ion 3.7 V</text>
<text x="352.8" y="227">with BMS and no R17</text>
<text x="352.8" y="231.2">&gt; 300 mAh</text>
<text x="12.3" y="240.4">Watermark2</text>
<text x="12.3" y="249.2">Watermark1</text>
<text x="142.9" y="249.2">CO2 SCD30</text>
<text x="392.5" y="265.5">5.0</text>
<text x="310.9" y="275.1">IRD</text>
<text x="304" y="282.9">2024-05-02</text>
</g>
<g font-size="4.2">
<text x="172.9" y="13.9">Vcc</text>
<text x="151.8" y="25.8">Vcc</text>
<text x="157" y="38.6">Vcc</text>
<text x="140" y="47.1">GND</text>
<text x="171.8" y="44.9">GND</text>
<text x="222.2" y="43.9">Vcc</text>
<text x="369.4" y="53.8">GND</text>
<text x="344.7" y="58.3">GND</text>
<text x="221.2" y="74.9">GND</text>
<text x="235.3" y="74.9">GND</text>
<text x="247.6" y="89">GND</text>
<text x="362.3" y="85.5">GND</text>
<text x="60.7" y="104.9">GND</text>
<text x="164.7" y="103.2">GND</text>
<text x="351" y="105.6">Vcc</text>
<text x="81.8" y="120.8">GND</text>
<text x="70.6" y="139.1">VccM</text>
<text x="137.6" y="139.1">Vcc</text>
<text x="185.2" y="139.1">VccM</text>
<text x="208.1" y="139.1">VccM</text>
<text x="258.2" y="147.2">GND</text>
<text x="274.1" y="147.2">GND</text>
<text x="314.7" y="147.2">GND</text>
<text x="69.5" y="163.1">GND</text>
<text x="335.8" y="163.1">GND</text>
<text x="70.6" y="169.1">VccM</text>
<text x="184.1" y="180.8">GND</text>
<text x="247.6" y="205.5">GND</text>
<text x="353.5" y="205.5">GND</text>
<text x="55.4" y="210.7">GND</text>
<text x="173.6" y="231.9">GND</text>
<text x="247.6" y="239">GND</text>
<text x="263.5" y="239">GND</text>
<text x="181.7" y="246.7">VccM</text>
<text x="293.5" y="247.8">GND</text>
<text x="309.4" y="247.8">GND</text>
<text x="194.7" y="274.2">GND</text>
</g>
<g font-size="3.9" fill="#00f">
<text x="163.9" y="23">D2</text>
<text x="364" y="22.9">TX</text>
<text x="364.3" y="26.4">RX</text>
<text x="46.6" y="35" transform="rotate(-90 46.6 35)">D5</text>
<text x="50.1" y="35" transform="rotate(-90 50.1 35)">D4</text>
<text x="53.7" y="35" transform="rotate(-90 53.7 35)">D3</text>
<text x="57.2" y="35" transform="rotate(-90 57.2 35)">D2</text>
<text x="64.3" y="35" transform="rotate(-90 64.3 35)">RX</text>
<text x="67.8" y="35" transform="rotate(-90 67.8 35)">TX</text>
<text x="253.9" y="58.2">D4</text>
<text x="133.2" y="100.5">A4/SDA</text>
<text x="133.3" y="97">A5/SCL</text>
<text x="152.9" y="119.9" transform="rotate(-90 152.9 119.9)">MISO</text>
<text x="156.5" y="119.9" transform="rotate(-90 156.5 119.9)">MOSI</text>
<text x="160" y="117.8" transform="rotate(-90 160 117.8)">SCK</text>
<text x="163.5" y="116.5" transform="rotate(-90 163.5 116.5)">D10</text>
<text x="49.4" y="125.6" transform="rotate(-90 49.4 125.6)">D6</text>
<text x="52.9" y="125.6" transform="rotate(-90 52.9 125.6)">D7</text>
<text x="56.5" y="125.6" transform="rotate(-90 56.5 125.6)">D8</text>
<text x="60" y="125.6" transform="rotate(-90 60 125.6)">D9</text>
<text x="178.1" y="125.6" transform="rotate(-90 178.1 125.6)">A0</text>
<text x="181.6" y="125.6" transform="rotate(-90 181.6 125.6)">A1</text>
<text x="184.7" y="125.7" transform="rotate(-90 184.7 125.7)">A2</text>
<text x="188.2" y="125.7" transform="rotate(-90 188.2 125.7)">A3</text>
<text x="101.8" y="126.3" transform="rotate(-90 101.8 126.3)">A7</text>
<text x="66" y="145.9">A0</text>
<text x="201.1" y="152.2">A1</text>
<text x="109.4" y="171.6">A1</text>
<text x="103" y="194">D6</text>
<text x="229.6" y="212">A7</text>
<text x="103" y="220">A2</text>
<text x="103" y="239.4">D9</text>
<text x="103" y="243.4">D7</text>
<text x="229.3" y="245.7">D5</text>
<text x="103" y="250">D8</text>
<text x="180.9" y="262.8">A5/SCL</text>
<text x="180.8" y="266.3">A4/SDA</text>
</g>
<g font-size="3.9" fill="#800">
<text x="250.5" y="260.8">TITLE:</text>
<text x="379.1" y="265.5">REV:</text>
<text x="287.4" y="275">Company:</text>
<text x="378.7" y="275.7">Sheet: 1/1</text>
<text x="287.4" y="282.7">Date:</text>
<text x="336.4" y="282.8">Drawn By: JFP</text>
</g>
<g font-size="3.2" fill="#800">
<text x="41.6" y="6.7">1</text>
<text x="110.8" y="6.7">2</text>
<text x="179.9" y="6.7">3</text>
<text x="249.1" y="6.7">4</text>
<text x="318.2" y="6.7">5</text>
<text x="4.1" y="41.8">A</text>
<text x="405.9" y="41.8">A</text>
<text x="4.1" y="110.9">B</text>
<text x="405.9" y="110.9">B</text>
<text x="4.1" y="180.1">C</text>
<text x="405.9" y="180.1">C</text>
<text x="4.1" y="249.2">D</text>
<text x="405.9" y="249.2">D</text>
<text x="41.6" y="287.5">1</text>
<text x="110.8" y="287.5">2</text>
<text x="179.9" y="287.5">3</text>
<text x="249.1" y="287.5">4</text>
<text x="318.2" y="287.5">5</text>
</g>
<g font-size="3.2" fill="#000080">
<text x="128.2" y="15.7">PZ254V-11-06P</text>
<text x="128.4" y="12.2">CN25</text>
<text x="254.7" y="16.9">RAK3172 (EU868, WITHOUT IPEX)</text>
<text x="301.4" y="13.7">U2</text>
<text x="141.6" y="27.7">NC</text>
<text x="141.6" y="24.6">R12</text>
<text x="179.9" y="28">C5</text>
<text x="343" y="29.9">1k</text>
<text x="179.9" y="31.2">4.7uF</text>
<text x="342.8" y="33.4">R11</text>
<text x="17.3" y="42.2">CN10</text>
<text x="17.8" y="45.7">XY308-2.54-8P</text>
<text x="190" y="45.9">XY308-2.54-8P</text>
<text x="192.1" y="42">CN12</text>
<text x="78" y="54.6">A2541HWV-12P</text>
<text x="229.3" y="58.2">C8</text>
<text x="243.4" y="58">C2</text>
<text x="229.3" y="61.2">100nF</text>
<text x="243.4" y="61.2">4.7uF</text>
<text x="385.2" y="64.9">HJ-SMA716</text>
<text x="385.2" y="61.6">RF1</text>
<text x="87.5" y="89.9">A2541HWV-12P 1</text>
<text x="98.1" y="86.3">CN21</text>
<text x="17.1" y="95.1">CN11</text>
<text x="17.8" y="98.7">XY308-2.54-4P</text>
<text x="191.7" y="98.8">XY308-2.54-4P</text>
<text x="80.4" y="105.7">CN22</text>
<text x="107.1" y="105.7">CN23</text>
<text x="192.4" y="102.3">CN13</text>
<text x="368.3" y="105.7">H2</text>
<text x="66.6" y="109.3">A2541HWV-3P</text>
<text x="106.8" y="109.3">KH-A2541HWV-2P</text>
<text x="285.3" y="111.1">U1</text>
<text x="367.6" y="109.3">PZ254V-11-04P</text>
<text x="284.7" y="114.6">TPRT9080-33GJ5</text>
<text x="266.4" y="130.3">C6</text>
<text x="322.8" y="130.3">C7</text>
<text x="42" y="137.3">CN1</text>
<text x="265.7" y="133.9">4.7uF</text>
<text x="322.8" y="133.5">4.7uF</text>
<text x="25.6" y="140.5">PZ254V-11-04P</text>
<text x="166.7" y="142.9">IRLML5203</text>
<text x="167.4" y="139.6">Q3</text>
<text x="219.7" y="142.3">PZ254V-11-02P</text>
<text x="219.7" y="139.1">H1</text>
<text x="343.6" y="149.5">SMBJ5.0A</text>
<text x="343.6" y="146.3">D2</text>
<text x="144.6" y="160.5">C4</text>
<text x="157.3" y="160.4">R1</text>
<text x="368" y="160.3">CN6</text>
<text x="127.4" y="167.4">18k</text>
<text x="127.4" y="164.1">R13</text>
<text x="144.6" y="163.5">33nF</text>
<text x="157.3" y="163.7">100k</text>
<text x="192.3" y="165.3">100nF</text>
<text x="192.3" y="162.3">C1</text>
<text x="287.1" y="167.4">SS14S-SMA</text>
<text x="287.1" y="164.5">D1</text>
<text x="312.7" y="165.7">R17</text>
<text x="367.9" y="163.5">XY308-2.54-2P</text>
<text x="313" y="169.3">68 (NC for lithium)</text>
<text x="283.5" y="180">Q1</text>
<text x="312" y="180">Q2</text>
<text x="42" y="185">CN2</text>
<text x="69.5" y="185.1">R14</text>
<text x="81.5" y="185.2">R9</text>
<text x="232.2" y="185.1">XY308-2.54-2P</text>
<text x="233.1" y="181.6">CN8</text>
<text x="283.5" y="183.2">IRLML5203</text>
<text x="311.4" y="183.3">IRLML5203</text>
<text x="367.9" y="184.6">XY308-2.54-2P</text>
<text x="368" y="181.4">CN7</text>
<text x="26.8" y="188.2">XY308-2.54-3P</text>
<text x="69.5" y="188.3">4.7k</text>
<text x="81.5" y="188.2">4.7k</text>
<text x="162.8" y="202.6">CN9</text>
<text x="270.4" y="201">R5</text>
<text x="300.4" y="201">R2</text>
<text x="162.8" y="205.8">PZ254V-11-04P</text>
<text x="270.2" y="204.1">430K</text>
<text x="300.2" y="204.1">100k</text>
<text x="78.1" y="225.2">18k</text>
<text x="78.1" y="222.2">R10</text>
<text x="255.8" y="225.3">330pF</text>
<text x="255.8" y="222.2">C3</text>
<text x="270.2" y="225.3">100k</text>
<text x="270.2" y="222.2">R4</text>
<text x="319.3" y="225.4">BSS138_C400505</text>
<text x="319.3" y="222.2">Q4</text>
<text x="43" y="231">CN3</text>
<text x="79" y="233.1">R7</text>
<text x="300.4" y="230.9">R6</text>
<text x="26.7" y="234">XY308-2.54-4P</text>
<text x="79" y="236.1">18k</text>
<text x="300.2" y="234.1">100k</text>
<text x="146.2" y="272.3">XY308-2.54-4P</text>
<text x="161.3" y="275.5">CN5</text>
</g>
<g font-size="3.2" fill="#00f">
<text x="129" y="21.3">1</text>
<text x="132.5" y="19.5">1</text>
<text x="132.5" y="23.1">2</text>
<text x="140.1" y="20.8">TXdebug</text>
<text x="271" y="21.3">32</text>
<text x="276.5" y="23.1">PB3/ADC1</text>
<text x="305.7" y="23.1">PA3/UART2_RX</text>
<text x="331.8" y="21.3">1</text>
<text x="129" y="24.8">2</text>
<text x="129" y="28.4">3</text>
<text x="132.5" y="26.6">3</text>
<text x="271" y="28.4">30</text>
<text x="271" y="24.8">31</text>
<text x="276.5" y="26.6">PB4/ADC2</text>
<text x="306" y="26.6">PA2/UART2_TX</text>
<text x="331.8" y="24.8">2</text>
<text x="331.8" y="28.4">3</text>
<text x="129" y="31.9">4</text>
<text x="129" y="35.4">5</text>
<text x="132.5" y="30.1">4</text>
<text x="132.5" y="33.7">5</text>
<text x="271" y="31.9">29</text>
<text x="276.5" y="33.7">PA0</text>
<text x="276.5" y="30.1">PB5</text>
<text x="305.9" y="33.7">PB6/UART1_TX</text>
<text x="311.9" y="30.1">PA15/ADC5</text>
<text x="331.8" y="31.9">4</text>
<text x="331.8" y="35.4">5</text>
<text x="129" y="38.9">6</text>
<text x="132.5" y="37.2">6</text>
<text x="271" y="38.9">27</text>
<text x="276.5" y="40.7">PB12</text>
<text x="305.7" y="37.2">PB7/UART1_RX</text>
<text x="324.2" y="40.7">PA1</text>
<text x="331.8" y="38.9">6</text>
<text x="271" y="46">25</text>
<text x="271" y="42.5">26</text>
<text x="276.5" y="47.8">PA0/ADC4</text>
<text x="276.5" y="44.2">PB2/ADC3</text>
<text x="309.2" y="44.2">PA13/SWDIO</text>
<text x="309.3" y="47.8">PA14/SWCLK</text>
<text x="331.8" y="42.5">7</text>
<text x="331.8" y="46">8</text>
<text x="35.5" y="51.3">8</text>
<text x="39" y="53.1">7</text>
<text x="39" y="49.5">8</text>
<text x="58.9" y="49">TX</text>
<text x="58.9" y="52.5">RX</text>
<text x="70.1" y="49.5">1</text>
<text x="70.1" y="53.1">2</text>
<text x="73.6" y="51.3">1 CN20</text>
<text x="109.3" y="51.3">12</text>
<text x="114.8" y="53.1">11</text>
<text x="114.8" y="49.5">12</text>
<text x="127.7" y="49">VIN</text>
<text x="127.7" y="52.5">GND</text>
<text x="191.8" y="49.5">1</text>
<text x="191.8" y="53.1">2</text>
<text x="195.3" y="51.3">1</text>
<text x="307" y="51.3">PA12/I2C_SCL</text>
<text x="331.8" y="49.5">9</text>
<text x="331.8" y="53.1">10</text>
<text x="35.5" y="58.3">6</text>
<text x="35.5" y="54.8">7</text>
<text x="39" y="56.6">6</text>
<text x="58.9" y="59.6">GND</text>
<text x="70.1" y="56.6">3</text>
<text x="73.6" y="54.8">2</text>
<text x="73.6" y="58.3">3</text>
<text x="109.3" y="58.3">10</text>
<text x="109.3" y="54.8">11</text>
<text x="114.8" y="56.6">10</text>
<text x="127.7" y="56.1">RST</text>
<text x="127.7" y="59.6">Vcc</text>
<text x="191.8" y="56.6">3</text>
<text x="195.3" y="54.8">2</text>
<text x="195.3" y="58.3">3</text>
<text x="271" y="56.6">22</text>
<text x="276.5" y="58.3">RST</text>
<text x="306.4" y="54.8">PA11/I2C_SDA</text>
<text x="359.5" y="55.2" transform="rotate(-90 359.5 55.2)">4</text>
<text x="366.5" y="55.2" transform="rotate(-90 366.5 55.2)">5</text>
<text x="35.5" y="65.4">4</text>
<text x="35.5" y="61.9">5</text>
<text x="39" y="63.6">4</text>
<text x="39" y="60.1">5</text>
<text x="58.9" y="63.1">D2</text>
<text x="70.1" y="60.1">4</text>
<text x="70.1" y="63.6">5</text>
<text x="73.6" y="61.9">4</text>
<text x="73.6" y="65.4">5</text>
<text x="111.3" y="65.4">8</text>
<text x="111.3" y="61.9">9</text>
<text x="114.8" y="63.6">8</text>
<text x="114.8" y="60.1">9</text>
<text x="127.7" y="63.1">A3</text>
<text x="191.8" y="60.1">4</text>
<text x="191.8" y="63.6">5</text>
<text x="195.3" y="61.9">4</text>
<text x="195.3" y="65.4">5</text>
<text x="271" y="63.6">20</text>
<text x="271" y="60.1">21</text>
<text x="276.5" y="65.4">PA9</text>
<text x="276.5" y="61.9">BOOT0</text>
<text x="304.6" y="65.4">PA7/SPI1_MOSI</text>
<text x="326.3" y="61.9">RF</text>
<text x="331.8" y="60.1">12</text>
<text x="331.8" y="63.6">13</text>
<text x="356.1" y="60.1">1</text>
<text x="35.5" y="68.9">3</text>
<text x="39" y="70.7">2</text>
<text x="39" y="67.2">3</text>
<text x="58.9" y="66.6">D3</text>
<text x="58.9" y="70.2">D4</text>
<text x="70.1" y="67.2">6</text>
<text x="70.1" y="70.7">7</text>
<text x="73.6" y="68.9">6</text>
<text x="111.3" y="68.9">7</text>
<text x="114.8" y="70.7">6</text>
<text x="114.8" y="67.2">7</text>
<text x="127.7" y="66.6">A2</text>
<text x="127.7" y="70.2">A1</text>
<text x="191.8" y="67.2">6</text>
<text x="191.8" y="70.7">7</text>
<text x="195.3" y="68.9">6</text>
<text x="271" y="67.2">19</text>
<text x="276.5" y="68.9">PA8</text>
<text x="304.6" y="68.9">PA6/SPI1_MISO</text>
<text x="331.8" y="67.2">14</text>
<text x="331.8" y="70.7">15</text>
<text x="359.5" y="67.8" transform="rotate(-90 359.5 67.8)">3</text>
<text x="366.5" y="67.8" transform="rotate(-90 366.5 67.8)">2</text>
<text x="35.5" y="76">1</text>
<text x="35.5" y="72.5">2</text>
<text x="39" y="74.2">1</text>
<text x="58.9" y="73.7">D5</text>
<text x="58.9" y="77.2">D6</text>
<text x="70.1" y="74.2">8</text>
<text x="70.1" y="77.8">9</text>
<text x="73.6" y="72.5">7</text>
<text x="73.6" y="76">8</text>
<text x="111.3" y="76">5</text>
<text x="111.3" y="72.5">6</text>
<text x="114.8" y="77.8">4</text>
<text x="114.8" y="74.2">5</text>
<text x="127.7" y="73.7">A0</text>
<text x="127.7" y="77.2">SCK</text>
<text x="191.8" y="74.2">8</text>
<text x="195.3" y="72.5">7</text>
<text x="195.3" y="76">8</text>
<text x="306.6" y="76">PA4/SPI1_NSS</text>
<text x="307.1" y="72.5">PA5/SPI1_CLK</text>
<text x="331.8" y="74.2">16</text>
<text x="35.5" y="83">4</text>
<text x="39" y="81.3">4</text>
<text x="58.9" y="80.8">D7</text>
<text x="68.1" y="81.3">10</text>
<text x="73.6" y="79.5">9</text>
<text x="73.6" y="83">10</text>
<text x="111.3" y="83">3</text>
<text x="111.3" y="79.5">4</text>
<text x="114.8" y="81.3">3</text>
<text x="127.7" y="80.8">MISO</text>
<text x="191.8" y="81.3">1</text>
<text x="195.3" y="83">1</text>
<text x="35.5" y="86.6">3</text>
<text x="39" y="88.3">2</text>
<text x="39" y="84.8">3</text>
<text x="58.9" y="84.3">D8</text>
<text x="58.9" y="87.8">D9</text>
<text x="68.1" y="84.8">11</text>
<text x="68.1" y="88.3">12</text>
<text x="73.6" y="86.6">11</text>
<text x="111.3" y="86.6">2</text>
<text x="114.8" y="88.3">1</text>
<text x="114.8" y="84.8">2</text>
<text x="127.7" y="84.3">MOSI</text>
<text x="127.7" y="87.8">D10</text>
<text x="191.8" y="84.8">2</text>
<text x="191.8" y="88.3">3</text>
<text x="195.3" y="86.6">2</text>
<text x="35.5" y="93.6">1</text>
<text x="35.5" y="90.1">2</text>
<text x="39" y="91.9">1</text>
<text x="73.6" y="90.1">12</text>
<text x="114.8" y="95.4">2</text>
<text x="191.8" y="91.9">4</text>
<text x="195.3" y="90.1">3</text>
<text x="195.3" y="93.6">4</text>
<text x="111.3" y="100.7">1</text>
<text x="111.3" y="97.2">2</text>
<text x="114.8" y="98.9">1</text>
<text x="94.9" y="105" transform="rotate(-90 94.9 105)">1</text>
<text x="98.4" y="105" transform="rotate(-90 98.4 105)">2</text>
<text x="102" y="105" transform="rotate(-90 102 105)">3</text>
<text x="93.1" y="108.5" transform="rotate(-90 93.1 108.5)">1</text>
<text x="96.7" y="108.5" transform="rotate(-90 96.7 108.5)">2</text>
<text x="100.2" y="108.5" transform="rotate(-90 100.2 108.5)">3</text>
<text x="96.9" y="119.7" transform="rotate(-90 96.9 119.7)">A6</text>
<text x="254.7" y="117.8">LDO_IN</text>
<text x="285.3" y="118.3">1</text>
<text x="308.9" y="118.3">5</text>
<text x="325.3" y="117.8">LDO_OUT</text>
<text x="366.5" y="118.3">3</text>
<text x="366.5" y="114.8">4</text>
<text x="370" y="116.6">4</text>
<text x="285.3" y="125.4">3</text>
<text x="288.8" y="120.1">VIN</text>
<text x="298.4" y="120.1">VOUT</text>
<text x="308.9" y="125.4">4</text>
<text x="366.5" y="125.4">1</text>
<text x="366.5" y="121.8">2</text>
<text x="370" y="123.6">2</text>
<text x="370" y="120.1">3</text>
<text x="288.8" y="127.1">EN</text>
<text x="302.8" y="127.1">NC</text>
<text x="370" y="127.1">1</text>
<text x="359" y="142.7" transform="rotate(-90 359 142.7)">SW</text>
<text x="44.3" y="146.5">1</text>
<text x="47.8" y="144.8">1</text>
<text x="47.8" y="148.3">2</text>
<text x="163.4" y="148.3">2</text>
<text x="173.2" y="148.3">3</text>
<text x="218.3" y="146.5">1</text>
<text x="221.8" y="148.3">1</text>
<text x="44.3" y="150.1">2</text>
<text x="44.3" y="153.6">3</text>
<text x="47.8" y="151.8">3</text>
<text x="47.8" y="155.4">4</text>
<text x="218.3" y="150.1">2</text>
<text x="221.8" y="151.8">2</text>
<text x="44.3" y="157.1">4</text>
<text x="169" y="158.1" transform="rotate(-90 169 158.1)">1</text>
<text x="366.5" y="167.7">2</text>
<text x="366.5" y="171.2">1</text>
<text x="370" y="173">1</text>
<text x="370" y="169.5">2</text>
<text x="238.3" y="190.6">2</text>
<text x="241.8" y="188.9">2</text>
<text x="254.7" y="188.3">SOLAR</text>
<text x="279.9" y="188.9">3</text>
<text x="289.6" y="188.9">2</text>
<text x="308.1" y="188.9">2</text>
<text x="317.9" y="188.9">3</text>
<text x="346.4" y="188.3">BAT</text>
<text x="366.5" y="188.9">2</text>
<text x="370" y="190.6">2</text>
<text x="44.3" y="194.2">1</text>
<text x="44.3" y="197.7">2</text>
<text x="47.8" y="192.4">1</text>
<text x="47.8" y="195.9">2</text>
<text x="238.3" y="194.2">1</text>
<text x="241.8" y="192.4">1</text>
<text x="366.5" y="192.4">1</text>
<text x="370" y="194.2">1</text>
<text x="44.3" y="201.2">3</text>
<text x="47.8" y="199.5">3</text>
<text x="285.4" y="198.7" transform="rotate(-90 285.4 198.7)">1</text>
<text x="313.6" y="198.7" transform="rotate(-90 313.6 198.7)">1</text>
<text x="164.2" y="215.3">3</text>
<text x="164.2" y="211.8">4</text>
<text x="167.7" y="213.6">3</text>
<text x="167.7" y="210">4</text>
<text x="164.2" y="218.9">2</text>
<text x="167.7" y="220.6">1</text>
<text x="167.7" y="217.1">2</text>
<text x="164.2" y="222.4">1</text>
<text x="47.8" y="238.3">1</text>
<text x="44.3" y="240">1</text>
<text x="44.3" y="243.6">2</text>
<text x="47.8" y="241.8">2</text>
<text x="47.8" y="245.3">3</text>
<text x="44.3" y="247.1">3</text>
<text x="44.3" y="250.6">4</text>
<text x="47.8" y="248.8">4</text>
<text x="162.5" y="255.9">4</text>
<text x="166" y="257.7">3</text>
<text x="166" y="254.1">4</text>
<text x="162.5" y="263">2</text>
<text x="162.5" y="259.4">3</text>
<text x="166" y="261.2">2</text>
<text x="162.5" y="266.5">1</text>
<text x="166" y="264.7">1</text>
</g>
<g font-size="3.2">
<text x="271" y="35.4">28</text>
<text x="276.5" y="37.2">GND</text>
<text x="271" y="53.1">23</text>
<text x="276.5" y="54.8">GND</text>
<text x="323" y="58.3">GND</text>
<text x="331.8" y="56.6">11</text>
<text x="271" y="70.7">18</text>
<text x="271" y="74.2">17</text>
<text x="276.5" y="76">GND</text>
<text x="276.5" y="72.5">GND</text>
<text x="285.3" y="121.8">2</text>
<text x="288.8" y="123.6">GND</text>
</g>
<g font-size="3.2" fill="#f00">
<text x="271" y="49.5">24</text>
<text x="276.5" y="51.3">VDD</text>
</g>
</svg>
